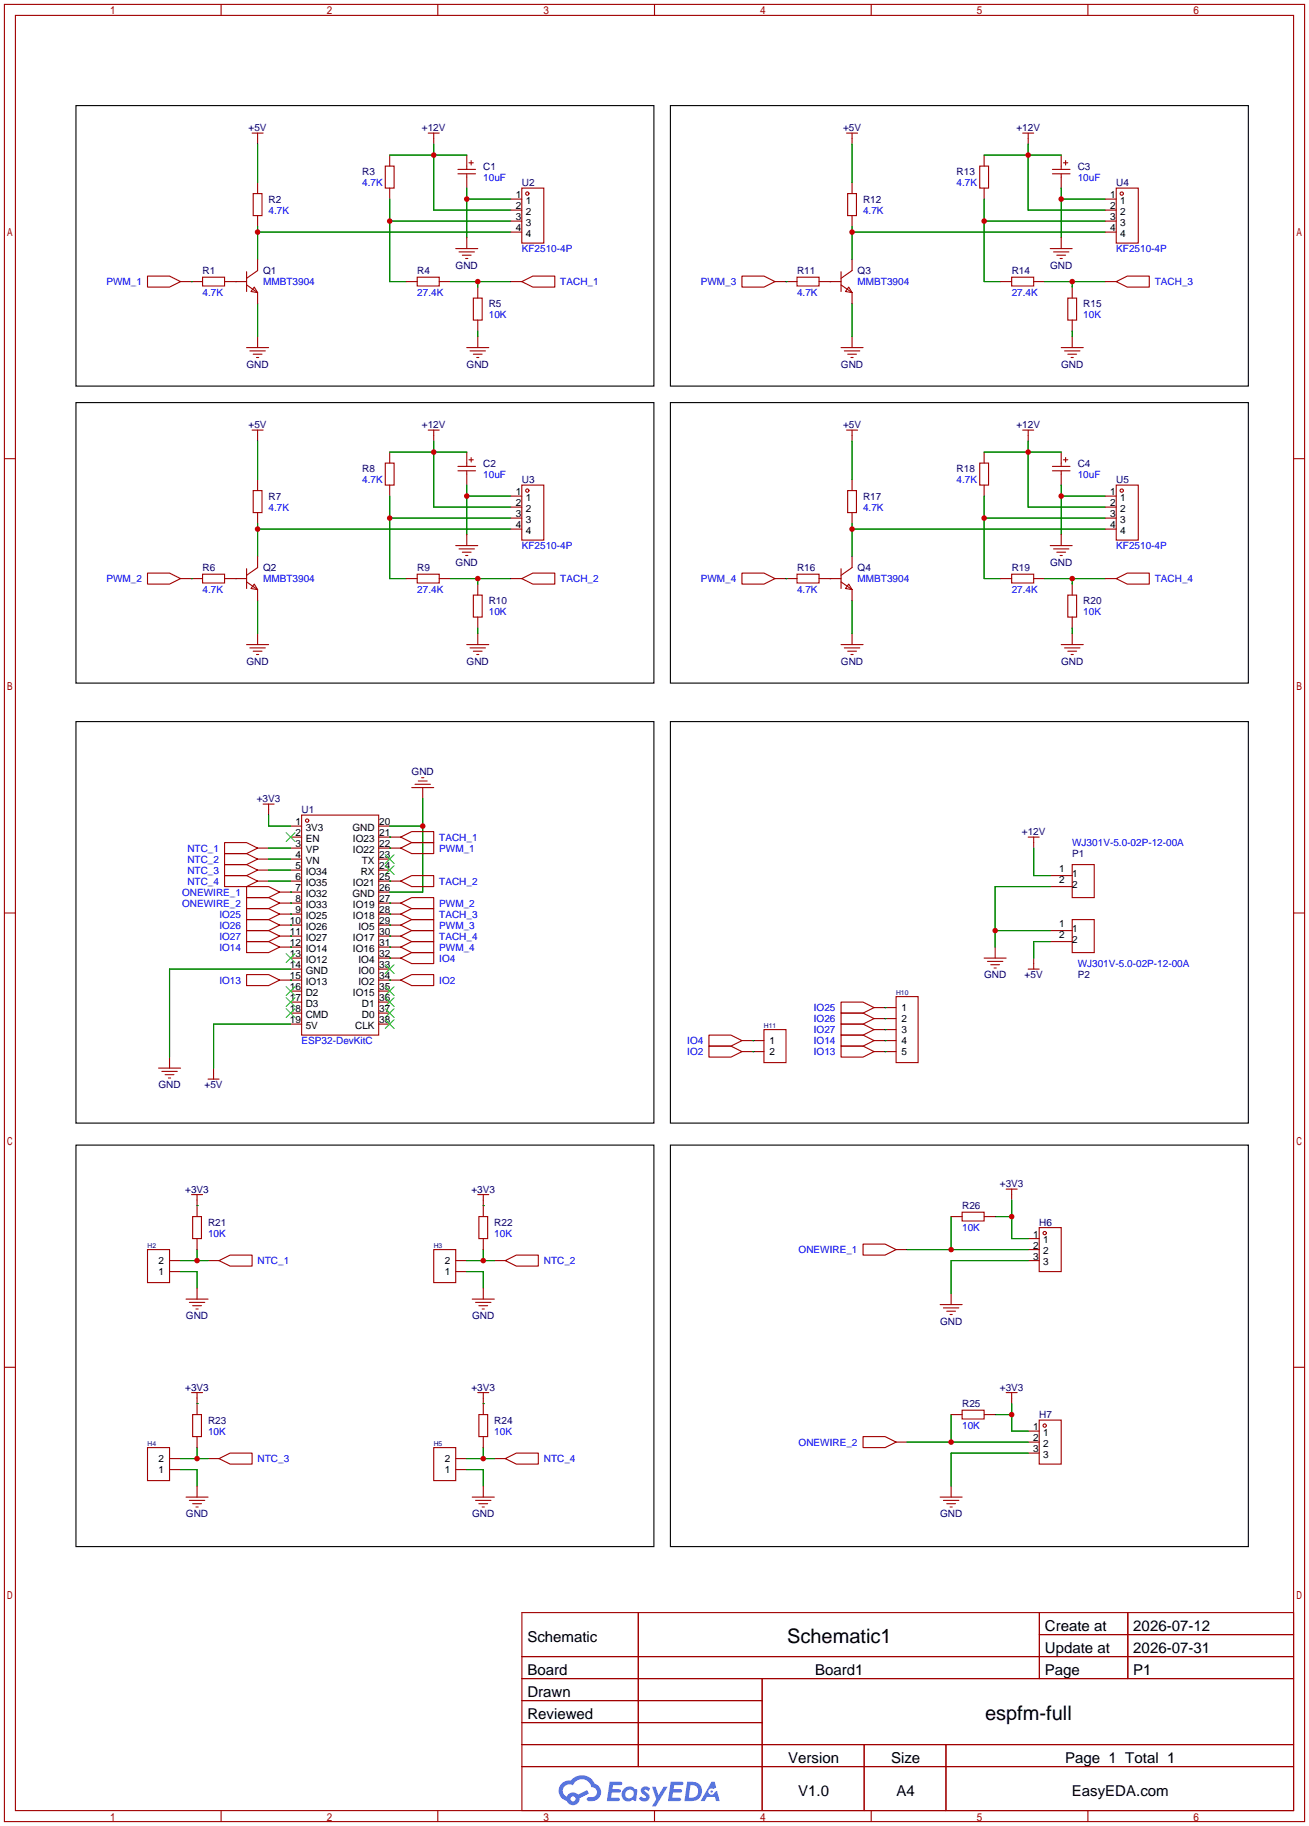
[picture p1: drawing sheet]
<svg xmlns="http://www.w3.org/2000/svg" width="302mm" height="422mm" viewBox="0 0 302 422" stroke-linecap="round" stroke-linejoin="round" font-family="sans-serif">
<g fill="none" stroke="#a10000" stroke-width=".25">
<path d="M1 1h300v419.6h-300zM3.6 3.6h294.9v414.5h-294.9zM51 1v2.6M101 1v2.6M151 1v2.6M201 1v2.6M251 1v2.6M1 105.9h2.6M298.5 105.9h2.5M1 210.8h2.6M298.5 210.8h2.5M1 315.7h2.6"/>
<path d="M298.5 315.7h2.5M120.4 372.4h178.1v45.7h-178.1zM147.3 372.4v35.5M239.8 372.4v15.2M239.8 377.4h58.7M260.2 372.4v15.2M120.4 382.5h178.1M120.4 387.6h178.1M120.4 392.7h55.5M120.4 397.8h55.5M175.9 387.6v30.5M51 418.1v2.5"/>
<path d="M101 418.1v2.5M120.4 402.8h178.1M120.4 407.9h178.1M151 418.1v2.5M199.4 402.8v15.3M201 418.1v2.5M218.3 402.8v15.3M251 418.1v2.5"/>
</g>
<g fill="#5487ff">
<path d="M148.2 412.8a1.3 1.3 0 0 1 1.8 .2l-.4 .7a.54 .54 0 0 0-.9-.3l.1 .2a1.28 1.28 0 0 1 .8 2.1 1.53 1.53 0 0 1-2.2-.3l.5-.6 .8 .4a.31 .31 0 0 0 .4-.2 .31 .31 0 0 0-.3-.4 1.12 1.12 0 0 1-.6-1.8z"/>
<path d="M150.4 412.6h.9l.6 1.9 1.2-1.9h.9l-2.7 4.5h-.9l1-1.7z"/>
<path d="M140.7 411.4h2.2a.46 .46 0 0 1 .5 .1 .46 .46 0 0 1 .1 .5l-.3 .2h-1.8l-.1 .9h1.6a.4 .4 0 0 1 .4 .5 .4 .4 0 0 1-.4 .3h-1.7l-.2 1.2h1.4a.46 .46 0 0 1 .5 .1 .46 .46 0 0 1 .1 .5l-.3 .2h-2.7z"/>
<path d="M154.8 411.4h2.2a.47 .47 0 0 1 .5 .1 .47 .47 0 0 1 .1 .5l-.3 .2h-1.8l-.1 .9h1.6a.4 .4 0 0 1 .4 .5 .4 .4 0 0 1-.4 .3h-1.7l-.2 1.2h1.4a.46 .46 0 0 1 .5 .1 .46 .46 0 0 1 .1 .5l-.3 .2h-2.7z"/>
<path d="M164.2 411.4h.7l.4 1.4-.7 .3a.75 .75 0 0 0-1.1 .3 .75 .75 0 0 0 .5 1.1 .75 .75 0 0 0 .9-.7l.5-.3 .7 2.4h-.9l-.2-1h-1.9l-.5 1h-.9z"/>
<path d="M158.6 411.4l-.7 4.5h1.5a2.27 2.27 0 0 0 2.6-2.3 2.27 2.27 0 0 0-2.7-2.2zM159.3 412.2a1.5 1.5 0 0 1 1.8 1.5 1.5 1.5 0 0 1-1.9 1.4h-.3z"/>
<path d="M144 413a1.6 1.6 0 0 0-.3 2.3 1.6 1.6 0 0 0 2.3 .2l.8 .4 .3-2.5-.2-.3h-.5a1.58 1.58 0 0 0-2.4-.1zM144.6 413.6a.99 .99 0 0 1 1.6 .5 .99 .99 0 0 1-1.3 1.1 .98 .98 0 0 1-.3-1.6z"/>
<path d="M129.6 411.8a2.37 2.37 0 0 0 1.2 4 1.54 1.54 0 0 0 1.7 1 1.54 1.54 0 0 0 1.3-1.6l2.1-1.1-.5-.7-2 1a1.57 1.57 0 0 0-2.6 .5 1.5 1.5 0 0 1-.8-2.1 1.5 1.5 0 0 1 2.2-.5 2.23 2.23 0 0 1 2.3-1.5 2.23 2.23 0 0 1 2 1.9 1.16 1.16 0 0 1 1.2 1 1.16 1.16 0 0 1-1.1 1.3h-.6a.47 .47 0 0 0-.6 .4 .47 .47 0 0 0 .4 .5 2.14 2.14 0 0 0 2.7-1.3 2.14 2.14 0 0 0-1.3-2.7 3.2 3.2 0 0 0-5.5-.8l-1.1 .1zM131.6 415.4a.6 .6 0 0 1 1.2 0 .6 .6 0 0 1-1.2 0z"/>
<circle cx="164.2" cy="413.7" r=".28"/>
</g>
<path d="M17.5 24.4h133.4v64.8h-133.4zM154.7 24.4h133.3v64.8h-133.3zM17.5 93h133.4v64.7h-133.4zM154.7 93h133.3v64.7h-133.3zM17.5 166.6h133.4v92.7h-133.4zM154.7 166.6h133.3v92.7h-133.3zM17.5 264.4h133.4v92.7h-133.4zM154.7 264.4h133.3v92.7h-133.3z" fill="none" stroke="#000" stroke-width=".25"/>
<g fill="none" stroke="#a10000" stroke-width=".25">
<path d="M58.2 30.7h2.5M59.4 30.7v2.6M88.9 38.4h2v5h-2zM89.9 35.8v2.6M98.8 30.7h2.5M100.1 30.7v2.6M105.7 39.1h4M107.7 35.8v3.3M108.2 37.6h1M108.7 37.1v1M195.3 30.7h2.6M196.6 30.7v2.6"/>
<path d="M226.1 38.4h2v5h-2zM227.1 35.8v2.6M236 30.7h2.5M237.2 30.7v2.6M242.8 39.1h4.1M244.9 35.8v3.3M245.4 37.6h1M245.9 37.1v1M58.4 44.7h2.1v5.1h-2.1zM59.4 42.2v2.5M59.4 49.8v2.5M59.4 59.9v2.6l-2.5 1.8"/>
<path d="M89.9 43.4v2.6M105.2 57.4h5M105.7 40.1h4M105.9 58.2h3.6M106.7 58.9h2M107.4 59.7h.5M107.7 40.1v3.3M107.7 54.9v2.5M117.9 46h2.5M117.9 48.5h2.5M117.9 51.1h2.5M117.9 53.6h2.5"/>
<path d="M120.4 43.4h5.1v12.7h-5.1zM195.6 44.7h2v5.1h-2zM196.6 42.2v2.5M196.6 49.8v2.5M196.6 59.9v2.6l-2.5 1.8M227.1 43.4v2.6M242.3 57.4h5.1M242.8 40.1h4.1M243.1 58.2h3.5M243.8 58.9h2.1M244.6 59.7h.5M244.9 40.1v3.3"/>
<path d="M244.9 54.9v2.5M255 46h2.6M255 48.5h2.6M255 51.1h2.6M255 53.6h2.6M257.6 43.4h5v12.7h-5zM34 63.8h5.1l2.6 1.2-2.6 1.3h-5.1zM41.7 65h5M46.7 64h5.1v2h-5.1zM51.8 65h5.1M56.9 65.8l2.5 1.8M56.9 62.7v4.6"/>
<path d="M58.7 66.3l.7 1.3-1.5-.3zM59.4 67.6v2.5M59.4 77.7v2.6M93.7 65h2.6M96.3 64h5v2h-5zM101.3 65h2.6M109.2 68.8h2.1v5.1h-2.1zM110.2 66.3v2.5M110.2 73.9v2.6M110.2 77.7v2.6M117.9 65h2.5M120.4 65l2.5-1.2h5.1v2.5h-5.1z"/>
<path d="M171.2 63.8h5.1l2.5 1.2-2.5 1.3h-5.1zM178.8 65h5.1M183.9 64h5.1v2h-5.1zM189 65h5.1M194.1 65.8l2.5 1.8M194.1 62.7v4.6M195.8 66.3l.8 1.3-1.5-.3zM196.6 67.6v2.5M196.6 77.7v2.6M230.9 65h2.5M233.4 64h5.1v2h-5.1zM238.5 65h2.5"/>
<path d="M246.4 68.8h2v5.1h-2zM247.4 66.3v2.5M247.4 73.9v2.6M247.4 77.7v2.6M255 65h2.6M257.6 65l2.5-1.2h5.1v2.5h-5.1zM56.9 80.3h5.1M57.7 81h3.5M58.2 99.3h2.5M58.4 81.8h2.1M59.2 82.5h.5M59.4 99.3v2.6"/>
<path d="M98.8 99.3h2.5M100.1 99.3v2.6M107.7 80.3h5.1M108.5 81h3.5M109.2 81.8h2.1M110 82.5h.5M194.1 80.3h5M194.8 81h3.6M195.3 99.3h2.6M195.6 81.8h2M196.3 82.5h.5M196.6 99.3v2.6"/>
<path d="M236 99.3h2.5M237.2 99.3v2.6M244.9 80.3h5M245.6 81h3.6M246.4 81.8h2M247.1 82.5h.5M58.4 113.3h2.1v5.1h-2.1zM59.4 110.7v2.6M59.4 118.4v2.5M88.9 106.9h2v5.1h-2zM89.9 104.4v2.5M89.9 112v2.6"/>
<path d="M105.7 107.7h4M105.7 108.7h4M107.7 104.4v3.3M107.7 108.7v3.3M108.2 106.2h1M108.7 105.7v1M117.9 114.6h2.5M117.9 117.1h2.5M117.9 119.6h2.5M120.4 112h5.1v12.7h-5.1zM195.6 113.3h2v5.1h-2zM196.6 110.7v2.6"/>
<path d="M196.6 118.4v2.5M226.1 106.9h2v5.1h-2zM227.1 104.4v2.5M227.1 112v2.6M242.8 107.7h4.1M242.8 108.7h4.1M244.9 104.4v3.3M244.9 108.7v3.3M245.4 106.2h1M245.9 105.7v1M255 114.6h2.6M255 117.1h2.6"/>
<path d="M255 119.6h2.6M257.6 112h5v12.7h-5zM34 132.3h5.1l2.6 1.3-2.6 1.3h-5.1zM41.7 133.6h5M46.7 132.6h5.1v2h-5.1zM51.8 133.6h5.1M56.9 131.3v4.6M56.9 134.4l2.5 1.7M58.7 134.9l.7 1.2-1.5-.2zM59.4 128.5v2.6l-2.5 1.7M59.4 136.1v2.6M93.7 133.6h2.6"/>
<path d="M96.3 132.6h5v2h-5zM101.3 133.6h2.6M105.2 126h5M105.9 126.7h3.6M106.7 127.5h2M107.4 128.3h.5M107.7 123.4v2.6M109.2 137.4h2.1v5.1h-2.1zM110.2 134.9v2.5M117.9 133.6h2.5M117.9 122.2h2.5M120.4 133.6l2.5-1.3h5.1v2.6h-5.1z"/>
<path d="M171.2 132.3h5.1l2.5 1.3-2.5 1.3h-5.1zM178.8 133.6h5.1M183.9 132.6h5.1v2h-5.1zM189 133.6h5.1M194.1 131.3v4.6M194.1 134.4l2.5 1.7M195.8 134.9l.8 1.2-1.5-.2zM196.6 128.5v2.6l-2.5 1.7M196.6 136.1v2.6M230.9 133.6h2.5M233.4 132.6h5.1v2h-5.1zM238.5 133.6h2.5"/>
<path d="M242.3 126h5.1M243.1 126.7h3.5M243.8 127.5h2.1M244.6 128.3h.5M244.9 123.4v2.6M246.4 137.4h2v5.1h-2zM247.4 134.9v2.5M255 133.6h2.6M255 122.2h2.6M257.6 133.6l2.5-1.3h5.1v2.6h-5.1zM56.9 148.8h5.1M57.7 149.6h3.5"/>
<path d="M58.4 150.4h2.1M59.2 151.1h.5M59.4 146.3v2.5M107.7 148.8h5.1M108.5 149.6h3.5M109.2 150.4h2.1M110 151.1h.5M110.2 142.5v2.5M110.2 146.3v2.5M194.1 148.8h5M194.8 149.6h3.6M195.6 150.4h2"/>
<path d="M196.3 151.1h.5M196.6 146.3v2.5M244.9 148.8h5M245.6 149.6h3.6M246.4 150.4h2M247.1 151.1h.5M247.4 142.5v2.5M247.4 146.3v2.5M97.3 179.6h.5M51.8 199.6h5.1l2.5 1.3-2.5 1.3h-5.1zM51.8 197.1h5.1l2.5 1.3-2.5 1.2h-5.1zM51.8 194.6h5.1l2.5 1.2-2.5 1.3h-5.1z"/>
<path d="M59.4 195.8h2.6M59.4 198.4h2.6M60.7 185.7h2.5M62 185.7v2.5M67.1 190.8h2.5M67.1 193.3h2.5M67.1 195.8h2.5M67.1 198.4h2.5M69.6 188.2h17.8v50.8h-17.8zM87.4 190.8h2.5M87.4 193.3h5.1M87.4 195.8h5.1"/>
<path d="M87.4 198.4h2.5M92.5 195.8l2.5-1.2h5.1v2.5h-5.1zM92.5 193.3l2.5-1.3h5.1v2.6h-5.1zM95 181.9h5.1M95.8 181.1h3.5M96.5 180.3h2.1M97.5 181.9v2.5M237.2 193.3h2.6M238.5 193.3v2.5M247.4 199.6h5.1v7.7h-5.1zM51.8 202.2h5.1l2.5 1.3-2.5 1.2h-5.1zM56.9 207.3h5.1l2.5 1.2-2.5 1.3h-5.1z"/>
<path d="M56.9 204.7h5.1l2.5 1.3-2.5 1.3h-5.1zM56.9 209.8h5.1l2.5 1.3-2.5 1.2h-5.1zM56.9 214.9h5.1l2.5 1.3-2.5 1.2h-5.1zM56.9 217.4h5.1l2.5 1.3-2.5 1.3h-5.1zM56.9 212.3h5.1l2.5 1.3-2.5 1.3h-5.1zM59.4 200.9h2.6M59.4 203.5h2.6M64.5 206h5.1M64.5 208.5h5.1M64.5 211.1h5.1M64.5 213.6h5.1M64.5 216.2h5.1"/>
<path d="M64.5 218.7h5.1M67.1 200.9h2.5M67.1 203.5h2.5M87.4 200.9h2.5M87.4 203.5h5.1M87.4 206h2.5M87.4 208.5h5.1M87.4 211.1h5.1M87.4 213.6h5.1M87.4 216.2h5.1M87.4 218.7h5.1M92.5 208.5l2.5-1.2h5.1v2.5h-5.1z"/>
<path d="M92.5 213.6l2.5-1.3h5.1v2.6h-5.1zM92.5 218.7l2.5-1.3h5.1v2.6h-5.1zM92.5 203.5l2.5-1.3h5.1v2.5h-5.1zM92.5 211.1l2.5-1.3h5.1v2.5h-5.1zM92.5 216.2l2.5-1.3h5.1v2.5h-5.1zM229.6 218.7v2.5M242.3 202.2h5.1M242.3 204.7h5.1M242.3 214.9h5.1M242.3 217.4h5.1M247.4 212.3h5.1v7.7h-5.1zM56.9 225h5.1l2.5 1.3-2.5 1.3h-5.1z"/>
<path d="M64.5 226.3h5.1M67.1 221.2h2.5M67.1 223.8h2.5M67.1 228.9h2.5M67.1 231.4h2.5M67.1 233.9h2.5M67.1 236.5h2.5M87.4 221.2h5.1M87.4 223.8h2.5M87.4 226.3h5.1M87.4 228.9h2.5M87.4 231.4h2.5"/>
<path d="M87.4 233.9h2.5M87.4 236.5h2.5M92.5 221.2l2.5-1.2h5.1v2.5h-5.1zM92.5 226.3l2.5-1.3h5.1v2.6h-5.1zM163.6 239h5.1l2.5 1.3-2.5 1.3h-5.1zM176.3 237.7h5.1v7.7h-5.1zM194.1 231.4h5l2.6 1.3-2.6 1.2h-5zM194.1 236.5h5l2.6 1.2-2.6 1.3h-5zM194.1 239h5l2.6 1.3-2.6 1.3h-5zM194.1 233.9h5l2.6 1.3-2.6 1.3h-5zM201.7 232.7h5.1M201.7 235.2h5.1"/>
<path d="M201.7 237.7h5.1M206.8 230.1h5v15.3h-5zM227.1 221.2h5.1M227.8 222h3.6M228.6 222.8h2M229.4 223.5h.5M237.2 223.8h2.6M238.5 221.2v2.6M36.6 246.6h5.1M37.3 247.4h3.6M38.1 248.2h2M38.9 248.9h.5"/>
<path d="M39.1 244.1v2.5M48 249.2h2.5M49.3 246.6v2.6M163.6 241.6h5.1l2.5 1.2-2.5 1.3h-5.1zM171.2 240.3h5.1M171.2 242.8h5.1M194.1 241.6h5l2.6 1.2-2.6 1.3h-5zM201.7 240.3h5.1M201.7 242.8h5.1M44.2 275.8h2.5M45.5 275.8v5.1M110.2 275.8h2.6"/>
<path d="M111.5 275.8v5.1M222 279.9h5.1v2h-5.1zM232.2 274.6h2.5M233.4 274.6v2.5M34 288.5h5.1v7.7h-5.1zM39.1 291.1h2.6M39.1 293.6h2.6M42.9 300h5.1M44.4 280.9h2.1v5.1h-2.1zM45.5 286v2.5M45.5 297.4v2.6M48 291.1h2.5"/>
<path d="M50.5 291.1l2.6-1.3h5.1v2.6h-5.1zM100.1 288.5h5.1v7.7h-5.1zM105.2 291.1h2.5M105.2 293.6h2.5M109 300h5M110.5 280.9h2v5.1h-2zM111.5 286v2.5M111.5 297.4v2.6M114 291.1h2.6M116.6 291.1l2.5-1.3h5.1v2.6h-5.1zM199.1 287.3h5.1l2.6 1.2-2.6 1.3h-5.1zM206.8 288.5h2.5"/>
<path d="M219.5 298.7v2.5M219.5 280.9h2.5M227.1 280.9h2.5M237.2 291.1h2.6M237.2 286h2.6M237.2 288.5h2.6M239.8 283.5h5.1v10.1h-5.1zM43.7 300.7h3.5M44.4 301.5h2.1M45.2 302.3h.5M109.7 300.7h3.6M110.5 301.5h2"/>
<path d="M111.3 302.3h.5M216.9 301.2h5.1M217.7 302h3.5M218.4 302.8h2.1M219.2 303.5h.5M34 334.3h5.1v7.6h-5.1zM39.1 336.8h2.6M39.1 339.3h2.6M44.2 321.6h2.5M44.4 326.6h2.1v5.1h-2.1zM45.5 321.6v5M45.5 331.7v2.6"/>
<path d="M48 336.8h2.5M50.5 336.8l2.6-1.3h5.1v2.6h-5.1zM100.1 334.3h5.1v7.6h-5.1zM105.2 336.8h2.5M105.2 339.3h2.5M110.2 321.6h2.6M110.5 326.6h2v5.1h-2zM111.5 321.6v5M111.5 331.7v2.6M114 336.8h2.6M116.6 336.8l2.5-1.3h5.1v2.6h-5.1zM199.1 331.7h5.1l2.6 1.3-2.6 1.3h-5.1z"/>
<path d="M206.8 333h2.5M219.5 326.6h2.5M222 325.6h5.1v2.1h-5.1zM227.1 326.6h2.5M232.2 321.6h2.5M233.4 321.6v2.5M237.2 330.5h2.6M237.2 333h2.6M237.2 335.5h2.6M239.8 327.9h5.1v10.2h-5.1zM42.9 345.7h5.1M43.7 346.5h3.5"/>
<path d="M44.4 347.2h2.1M45.2 348h.5M45.5 343.2v2.5M109 345.7h5M109.7 346.5h3.6M110.5 347.2h2M111.3 348h.5M111.5 343.2v2.5M216.9 345.7h5.1M217.7 346.5h3.5M218.4 347.2h2.1M219.2 348h.5"/>
<path d="M219.5 343.2v2.5"/>
<circle cx="121.7" cy="44.7" r=".38"/>
<circle cx="258.8" cy="44.7" r=".38"/>
<circle cx="121.7" cy="113.3" r=".38"/>
<circle cx="258.8" cy="113.3" r=".38"/>
<circle cx="70.9" cy="189.5" r=".38"/>
<circle cx="241" cy="284.7" r=".38"/>
<circle cx="241" cy="329.2" r=".38"/>
</g>
<g fill="none" stroke="#008700" stroke-width=".25">
<path d="M59.4 33.3v8.9M89.9 35.8h17.8M100.1 33.3v15.2h17.8M196.6 33.3v8.9M227.1 35.8h17.8M237.2 33.3v15.2h17.8M59.4 52.3v7.6M59.4 53.6h58.5M89.9 51.1h28M89.9 46v19h3.8M107.7 46h10.2M107.7 43.4v11.5"/>
<path d="M196.6 53.6h58.4M196.6 52.3v7.6M227.1 51.1h27.9M227.1 46v19h3.8M244.9 46h10.1M244.9 43.4v11.5M44.2 65h.1M54.4 65h.1M59.4 70.1v7.6M103.9 65h14M110.2 65v1.3M110.2 76.5v1.2"/>
<path d="M181.4 65h.1M191.5 65h.1M196.6 70.1v7.6M241 65h14M247.4 65v1.3M247.4 76.5v1.2M59.4 101.9v8.8M89.9 114.6v19h3.8M89.9 104.4h17.8M89.9 119.6h28M100.1 101.9v15.2h17.8M107.7 112v11.4"/>
<path d="M107.7 114.6h10.2M196.6 101.9v8.8M227.1 104.4h17.8M227.1 119.6h27.9M227.1 114.6v19h3.8M237.2 101.9v15.2h17.8M244.9 114.6h10.1M244.9 112v11.4M44.2 133.6h.1M54.4 133.6h.1M59.4 120.9v7.6M59.4 138.7v7.6"/>
<path d="M59.4 122.2h58.5M103.9 133.6h14M110.2 133.6v1.3M181.4 133.6h.1M191.5 133.6h.1M196.6 122.2h58.4M196.6 120.9v7.6M196.6 138.7v7.6M241 133.6h14M247.4 133.6v1.3M110.2 145v1.3M247.4 145v1.3"/>
<path d="M62 188.2v2.6h5.1M62 195.8h5.1M62 198.4h5.1M89.9 193.3h.1M89.9 195.8h.1M89.9 190.8h7.6M97.5 184.4v21.6h-7.6M238.5 195.8v6.4h3.8M62 200.9h5.1M62 203.5h5.1M67.1 206h.1M67.1 208.5h.1"/>
<path d="M67.1 211.1h.1M67.1 213.6h.1M67.1 216.2h.1M67.1 218.7h.1M89.9 203.5h.1M89.9 208.5h.1M89.9 211.1h.1M89.9 213.6h.1M89.9 216.2h.1M89.9 218.7h.1M229.6 214.9h12.7M242.3 204.7h-12.7v14"/>
<path d="M242.3 217.4h-3.8v3.8M67.1 226.3h.1M67.1 223.8h-28v20.3M67.1 236.5h-17.8v10.1M89.9 221.2h.1M89.9 226.3h.1M204.2 232.7h.1M204.2 235.2h.1M204.2 237.7h.1M173.7 242.8h.1M173.7 240.3h.1M204.2 242.8h.1"/>
<path d="M204.2 240.3h.1M45.5 278.4h.1M111.5 278.4h.1M233.4 277.1v8.9h3.8M41.7 291.1h6.3M41.7 293.6h3.8v3.8M45.5 288.5v2.6M107.7 291.1h6.3M107.7 293.6h3.8v3.8M111.5 288.5v2.6M209.3 288.5h27.9M219.5 280.9v7.6"/>
<path d="M229.6 280.9h3.8M237.2 291.1h-17.7v7.6M41.7 339.3h3.8v3.9M41.7 336.8h6.3M45.5 324.1h.1M45.5 334.3v2.5M107.7 339.3h3.8v3.9M107.7 336.8h6.3M111.5 324.1h.1M111.5 334.3v2.5M209.3 333h27.9M219.5 326.6v6.4"/>
<path d="M229.6 326.6h3.8M233.4 324.1v6.4h3.8M237.2 335.5h-17.7v7.7"/>
</g>
<g fill="none" stroke="#3c3" stroke-width=".25">
<path d="M66 192.3l2.1 2M68.1 192.3l-2.1 2M88.9 197.4l2 2M88.9 199.9l2 2M90.9 197.4l-2 2M90.9 199.9l-2 2M66 220.2l2.1 2M66 227.8l2.1 2.1M66 230.4l2.1 2M66 232.9l2.1 2M68.1 220.2l-2.1 2M68.1 227.8l-2.1 2.1"/>
<path d="M68.1 230.4l-2.1 2M68.1 232.9l-2.1 2M88.9 222.8l2 2M88.9 227.8l2 2.1M88.9 230.4l2 2M88.9 232.9l2 2M88.9 235.5l2 2M90.9 222.8l-2 2M90.9 227.8l-2 2.1M90.9 230.4l-2 2M90.9 232.9l-2 2M90.9 235.5l-2 2"/>
</g>
<g fill="#c00">
<circle cx="59.4" cy="53.6" r=".63"/>
<circle cx="107.7" cy="46" r=".63"/>
<circle cx="100.1" cy="35.8" r=".63"/>
<circle cx="89.9" cy="51.1" r=".63"/>
<circle cx="110.2" cy="65" r=".63"/>
<circle cx="59.4" cy="122.2" r=".63"/>
<circle cx="107.7" cy="114.6" r=".63"/>
<circle cx="100.1" cy="104.4" r=".63"/>
<circle cx="89.9" cy="119.6" r=".63"/>
<circle cx="110.2" cy="133.6" r=".63"/>
<circle cx="196.6" cy="53.6" r=".63"/>
<circle cx="244.9" cy="46" r=".63"/>
<circle cx="237.2" cy="35.8" r=".63"/>
<circle cx="227.1" cy="51.1" r=".63"/>
<circle cx="247.4" cy="65" r=".63"/>
<circle cx="196.6" cy="122.2" r=".63"/>
<circle cx="244.9" cy="114.6" r=".63"/>
<circle cx="237.2" cy="104.4" r=".63"/>
<circle cx="227.1" cy="119.6" r=".63"/>
<circle cx="247.4" cy="133.6" r=".63"/>
<circle cx="97.5" cy="190.8" r=".63"/>
<circle cx="229.6" cy="214.9" r=".63"/>
<circle cx="45.5" cy="291.1" r=".63"/>
<circle cx="111.5" cy="291.1" r=".63"/>
<circle cx="45.5" cy="336.8" r=".63"/>
<circle cx="111.5" cy="336.8" r=".63"/>
<circle cx="233.4" cy="280.9" r=".63"/>
<circle cx="233.4" cy="326.6" r=".63"/>
<circle cx="219.5" cy="288.5" r=".63"/>
<circle cx="219.5" cy="333" r=".63"/>
</g>
<g font-size="4.6">
<text x="181.6" y="379.5">Schematic1</text>
<text x="227.3" y="397.2">espfm-full</text>
</g>
<g font-size="3.5">
<text x="241.1" y="376.6">Create at</text>
<text x="261.5" y="376.6">2026-07-12</text>
<text x="121.7" y="379.1">Schematic</text>
<text x="241.1" y="381.7">Update at</text>
<text x="261.5" y="381.7">2026-07-31</text>
<text x="121.7" y="386.7">Board</text>
<text x="188.1" y="386.7">Board1</text>
<text x="241.1" y="386.7">Page</text>
<text x="261.5" y="386.7">P1</text>
<text x="121.7" y="391.8">Drawn</text>
<text x="121.7" y="396.9">Reviewed</text>
<text x="181.9" y="407.1">Version</text>
<text x="205.6" y="407.1">Size</text>
<text x="245.8" y="407.1">Page 1 Total 1</text>
<text x="184.2" y="414.7">V1.0</text>
<text x="206.8" y="414.7">A4</text>
<text x="247.3" y="414.7">EasyEDA.com</text>
</g>
<g font-size="2.3" fill="#000080">
<text x="57.4" y="30.3">+5V</text>
<text x="97.3" y="30.3">+12V</text>
<text x="194.5" y="30.3">+5V</text>
<text x="234.5" y="30.3">+12V</text>
<text x="83.6" y="40.4">R3</text>
<text x="111.5" y="39.2">C1</text>
<text x="220.7" y="40.4">R13</text>
<text x="248.7" y="39.2">C3</text>
<text x="62" y="46.8">R2</text>
<text x="120.4" y="43">U2</text>
<text x="199.1" y="46.8">R12</text>
<text x="257.6" y="43">U4</text>
<text x="46.7" y="63.3">R1</text>
<text x="60.7" y="63.3">Q1</text>
<text x="96.3" y="63.3">R4</text>
<text x="105.1" y="62">GND</text>
<text x="183.9" y="63.3">R11</text>
<text x="197.9" y="63.3">Q3</text>
<text x="233.4" y="63.3">R14</text>
<text x="242.3" y="62">GND</text>
<text x="112.8" y="70.9">R5</text>
<text x="249.9" y="70.9">R15</text>
<text x="56.9" y="84.9">GND</text>
<text x="107.7" y="84.9">GND</text>
<text x="194" y="84.9">GND</text>
<text x="244.8" y="84.9">GND</text>
<text x="57.4" y="98.9">+5V</text>
<text x="97.3" y="98.9">+12V</text>
<text x="194.5" y="98.9">+5V</text>
<text x="234.5" y="98.9">+12V</text>
<text x="111.5" y="107.7">C2</text>
<text x="248.7" y="107.7">C4</text>
<text x="83.6" y="109">R8</text>
<text x="120.4" y="111.6">U3</text>
<text x="220.7" y="109">R18</text>
<text x="257.6" y="111.6">U5</text>
<text x="62" y="115.4">R7</text>
<text x="199.1" y="115.4">R17</text>
<text x="46.7" y="131.9">R6</text>
<text x="60.7" y="131.9">Q2</text>
<text x="96.3" y="131.9">R9</text>
<text x="105.1" y="130.6">GND</text>
<text x="183.9" y="131.9">R16</text>
<text x="197.9" y="131.9">Q4</text>
<text x="233.4" y="131.9">R19</text>
<text x="242.3" y="130.6">GND</text>
<text x="112.8" y="139.5">R10</text>
<text x="249.9" y="139.5">R20</text>
<text x="56.9" y="153.5">GND</text>
<text x="107.7" y="153.5">GND</text>
<text x="194" y="153.5">GND</text>
<text x="244.8" y="153.5">GND</text>
<text x="95" y="178.9">GND</text>
<text x="59.2" y="185.2">+3V3</text>
<text x="69.6" y="187.8">U1</text>
<text x="235.8" y="192.8">+12V</text>
<text x="247.4" y="197.9">P1</text>
<text x="227.1" y="225.9">GND</text>
<text x="236.4" y="225.9">+5V</text>
<text x="248.7" y="225.9">P2</text>
<text x="36.6" y="251.3">GND</text>
<text x="47.2" y="251.3">+5V</text>
<text x="42.7" y="275.4">+3V3</text>
<text x="108.8" y="275.4">+3V3</text>
<text x="230.7" y="274.1">+3V3</text>
<text x="222" y="279.2">R26</text>
<text x="48" y="283">R21</text>
<text x="114" y="283">R22</text>
<text x="239.8" y="283">H6</text>
<text x="42.9" y="304.6">GND</text>
<text x="108.9" y="304.6">GND</text>
<text x="216.9" y="305.9">GND</text>
<text x="42.7" y="321.1">+3V3</text>
<text x="108.8" y="321.1">+3V3</text>
<text x="230.7" y="321.1">+3V3</text>
<text x="48" y="328.7">R23</text>
<text x="114" y="328.7">R24</text>
<text x="222" y="324.9">R25</text>
<text x="239.8" y="327.5">H7</text>
<text x="42.9" y="350.3">GND</text>
<text x="108.9" y="350.3">GND</text>
<text x="216.9" y="350.3">GND</text>
</g>
<g font-size="2.3" fill="#00f">
<text x="111.5" y="41.7">10uF</text>
<text x="248.7" y="41.7">10uF</text>
<text x="83.6" y="43">4.7K</text>
<text x="220.7" y="43">4.7K</text>
<text x="62" y="49.3">4.7K</text>
<text x="199.1" y="49.3">4.7K</text>
<text x="120.4" y="58.2">KF2510-4P</text>
<text x="257.6" y="58.2">KF2510-4P</text>
<text x="24.6" y="65.8">PWM_1</text>
<text x="60.7" y="65.8">MMBT3904</text>
<text x="129.3" y="65.8">TACH_1</text>
<text x="161.7" y="65.8">PWM_3</text>
<text x="197.9" y="65.8">MMBT3904</text>
<text x="266.4" y="65.8">TACH_3</text>
<text x="46.7" y="68.4">4.7K</text>
<text x="96.3" y="68.4">27.4K</text>
<text x="183.9" y="68.4">4.7K</text>
<text x="233.4" y="68.4">27.4K</text>
<text x="112.8" y="73.5">10K</text>
<text x="249.9" y="73.5">10K</text>
<text x="83.6" y="111.6">4.7K</text>
<text x="111.5" y="110.3">10uF</text>
<text x="220.7" y="111.6">4.7K</text>
<text x="248.7" y="110.3">10uF</text>
<text x="62" y="117.9">4.7K</text>
<text x="199.1" y="117.9">4.7K</text>
<text x="120.4" y="126.8">KF2510-4P</text>
<text x="257.6" y="126.8">KF2510-4P</text>
<text x="24.6" y="134.4">PWM_2</text>
<text x="46.7" y="137">4.7K</text>
<text x="60.7" y="134.4">MMBT3904</text>
<text x="96.3" y="137">27.4K</text>
<text x="129.3" y="134.4">TACH_2</text>
<text x="161.7" y="134.4">PWM_4</text>
<text x="183.9" y="137">4.7K</text>
<text x="197.9" y="134.4">MMBT3904</text>
<text x="233.4" y="137">27.4K</text>
<text x="266.4" y="134.4">TACH_4</text>
<text x="112.8" y="142">10K</text>
<text x="249.9" y="142">10K</text>
<text x="43.2" y="196.6">NTC_1</text>
<text x="101.3" y="196.6">PWM_1</text>
<text x="101.3" y="194.1">TACH_1</text>
<text x="247.4" y="195.4">WJ301V-5.0-02P-12-00A</text>
<text x="43.2" y="201.7">NTC_3</text>
<text x="43.2" y="199.2">NTC_2</text>
<text x="42" y="209.3">ONEWIRE_2</text>
<text x="42" y="206.8">ONEWIRE_1</text>
<text x="43.2" y="204.3">NTC_4</text>
<text x="101.3" y="209.3">PWM_2</text>
<text x="101.3" y="204.3">TACH_2</text>
<text x="50.6" y="211.9">IO25</text>
<text x="50.6" y="214.4">IO26</text>
<text x="101.3" y="214.4">PWM_3</text>
<text x="101.3" y="211.9">TACH_3</text>
<text x="50.6" y="217">IO27</text>
<text x="50.6" y="219.5">IO14</text>
<text x="101.3" y="219.5">PWM_4</text>
<text x="101.3" y="217">TACH_4</text>
<text x="50.6" y="227.1">IO13</text>
<text x="101.3" y="222">IO4</text>
<text x="101.3" y="227.1">IO2</text>
<text x="248.7" y="223.3">WJ301V-5.0-02P-12-00A</text>
<text x="187.8" y="233.5">IO25</text>
<text x="187.8" y="238.6">IO27</text>
<text x="187.8" y="236">IO26</text>
<text x="69.6" y="241.1">ESP32-DevKitC</text>
<text x="158.6" y="243.6">IO2</text>
<text x="158.6" y="241.1">IO4</text>
<text x="187.8" y="243.6">IO13</text>
<text x="187.8" y="241.1">IO14</text>
<text x="48" y="285.5">10K</text>
<text x="114" y="285.5">10K</text>
<text x="222" y="284.3">10K</text>
<text x="59.4" y="291.9">NTC_1</text>
<text x="125.5" y="291.9">NTC_2</text>
<text x="184.3" y="289.4">ONEWIRE_1</text>
<text x="222" y="330">10K</text>
<text x="48" y="331.3">10K</text>
<text x="114" y="331.3">10K</text>
<text x="184.3" y="333.8">ONEWIRE_2</text>
<text x="59.4" y="337.6">NTC_3</text>
<text x="125.5" y="337.6">NTC_4</text>
</g>
<g font-size="2.3">
<text x="119" y="45.7">1</text>
<text x="121.3" y="47">1</text>
<text x="256.1" y="45.7">1</text>
<text x="258.5" y="47">1</text>
<text x="119" y="48.3">2</text>
<text x="119" y="50.8">3</text>
<text x="119" y="53.4">4</text>
<text x="121.3" y="49.6">2</text>
<text x="121.3" y="52.1">3</text>
<text x="256.1" y="48.3">2</text>
<text x="256.1" y="50.8">3</text>
<text x="256.1" y="53.4">4</text>
<text x="258.5" y="49.6">2</text>
<text x="258.5" y="52.1">3</text>
<text x="121.3" y="54.6">4</text>
<text x="258.5" y="54.6">4</text>
<text x="119" y="114.3">1</text>
<text x="119" y="116.9">2</text>
<text x="119" y="119.4">3</text>
<text x="121.3" y="115.6">1</text>
<text x="121.3" y="118.1">2</text>
<text x="256.1" y="114.3">1</text>
<text x="256.1" y="116.9">2</text>
<text x="256.1" y="119.4">3</text>
<text x="258.5" y="115.6">1</text>
<text x="258.5" y="118.1">2</text>
<text x="119" y="121.9">4</text>
<text x="121.3" y="120.7">3</text>
<text x="121.3" y="123.2">4</text>
<text x="256.1" y="121.9">4</text>
<text x="258.5" y="120.7">3</text>
<text x="258.5" y="123.2">4</text>
<text x="68.2" y="190.5">1</text>
<text x="70.5" y="191.8">3V3</text>
<text x="81.3" y="191.8">GND</text>
<text x="87.5" y="190.5">20</text>
<text x="68.2" y="193.1">2</text>
<text x="68.2" y="195.6">3</text>
<text x="70.5" y="194.3">EN</text>
<text x="70.5" y="196.9">VP</text>
<text x="81.4" y="194.3">IO23</text>
<text x="81.4" y="196.9">IO22</text>
<text x="87.5" y="193.1">21</text>
<text x="87.5" y="195.6">22</text>
<text x="68.2" y="198.1">4</text>
<text x="68.2" y="200.7">5</text>
<text x="68.2" y="203.2">6</text>
<text x="70.5" y="199.4">VN</text>
<text x="70.5" y="202">IO34</text>
<text x="83.2" y="202">RX</text>
<text x="83.5" y="199.4">TX</text>
<text x="87.5" y="198.1">23</text>
<text x="87.5" y="200.7">24</text>
<text x="87.5" y="203.2">25</text>
<text x="244.4" y="201.5">1</text>
<text x="247.4" y="202.5">1</text>
<text x="68.2" y="205.8">7</text>
<text x="68.2" y="208.3">8</text>
<text x="70.5" y="204.5">IO35</text>
<text x="70.5" y="207">IO32</text>
<text x="70.5" y="209.6">IO33</text>
<text x="81.3" y="207">GND</text>
<text x="81.4" y="204.5">IO21</text>
<text x="81.4" y="209.6">IO19</text>
<text x="87.5" y="205.8">26</text>
<text x="87.5" y="208.3">27</text>
<text x="244.4" y="204">2</text>
<text x="247.4" y="205">2</text>
<text x="66.9" y="213.4">10</text>
<text x="66.9" y="215.9">11</text>
<text x="68.2" y="210.8">9</text>
<text x="70.5" y="212.1">IO25</text>
<text x="70.5" y="214.7">IO26</text>
<text x="81.4" y="212.1">IO18</text>
<text x="82.7" y="214.7">IO5</text>
<text x="87.5" y="210.8">28</text>
<text x="87.5" y="213.4">29</text>
<text x="87.5" y="215.9">30</text>
<text x="244.4" y="214.2">1</text>
<text x="247.4" y="215.2">1</text>
<text x="66.9" y="218.5">12</text>
<text x="66.9" y="221">13</text>
<text x="70.5" y="217.2">IO27</text>
<text x="70.5" y="219.7">IO14</text>
<text x="81.4" y="217.2">IO17</text>
<text x="81.4" y="219.7">IO16</text>
<text x="87.5" y="218.5">31</text>
<text x="87.5" y="221">32</text>
<text x="244.4" y="216.7">2</text>
<text x="247.4" y="217.7">2</text>
<text x="66.9" y="223.5">14</text>
<text x="66.9" y="226.1">15</text>
<text x="70.5" y="222.3">IO12</text>
<text x="70.5" y="224.8">GND</text>
<text x="70.5" y="227.4">IO13</text>
<text x="82.7" y="222.3">IO4</text>
<text x="82.7" y="224.8">IO0</text>
<text x="82.7" y="227.4">IO2</text>
<text x="87.5" y="223.5">33</text>
<text x="87.5" y="226.1">34</text>
<text x="66.9" y="228.6">16</text>
<text x="66.9" y="231.2">17</text>
<text x="66.9" y="233.7">18</text>
<text x="70.5" y="229.9">D2</text>
<text x="70.5" y="232.4">D3</text>
<text x="81.4" y="229.9">IO15</text>
<text x="83.5" y="232.4">D1</text>
<text x="87.5" y="228.6">35</text>
<text x="87.5" y="231.2">36</text>
<text x="87.5" y="233.7">37</text>
<text x="208" y="233.5">1</text>
<text x="66.9" y="236.2">19</text>
<text x="70.5" y="235">CMD</text>
<text x="70.5" y="237.5">5V</text>
<text x="81.9" y="237.5">CLK</text>
<text x="83.5" y="235">D0</text>
<text x="87.5" y="236.2">38</text>
<text x="208" y="236">2</text>
<text x="208" y="238.5">3</text>
<text x="177.5" y="241.1">1</text>
<text x="177.5" y="243.6">2</text>
<text x="208" y="241.1">4</text>
<text x="208" y="243.6">5</text>
<text x="238.4" y="285.8">1</text>
<text x="240.7" y="287">1</text>
<text x="36.6" y="291.9">2</text>
<text x="102.6" y="291.9">2</text>
<text x="238.4" y="288.3">2</text>
<text x="238.4" y="290.9">3</text>
<text x="240.7" y="289.6">2</text>
<text x="240.7" y="292.1">3</text>
<text x="36.6" y="294.4">1</text>
<text x="102.6" y="294.4">1</text>
<text x="238.4" y="330.2">1</text>
<text x="238.4" y="332.8">2</text>
<text x="238.4" y="335.3">3</text>
<text x="240.7" y="331.5">1</text>
<text x="240.7" y="334">2</text>
<text x="36.6" y="340.1">1</text>
<text x="36.6" y="337.6">2</text>
<text x="102.6" y="340.1">1</text>
<text x="102.6" y="337.6">2</text>
<text x="240.7" y="336.6">3</text>
</g>
<g font-size="1.6" fill="#000080">
<text x="206.8" y="229.8">H10</text>
<text x="176.3" y="237.4">H11</text>
<text x="34" y="288.2">H2</text>
<text x="100.1" y="288.2">H3</text>
<text x="34" y="334">H4</text>
<text x="100.1" y="334">H5</text>
</g>
</svg>
